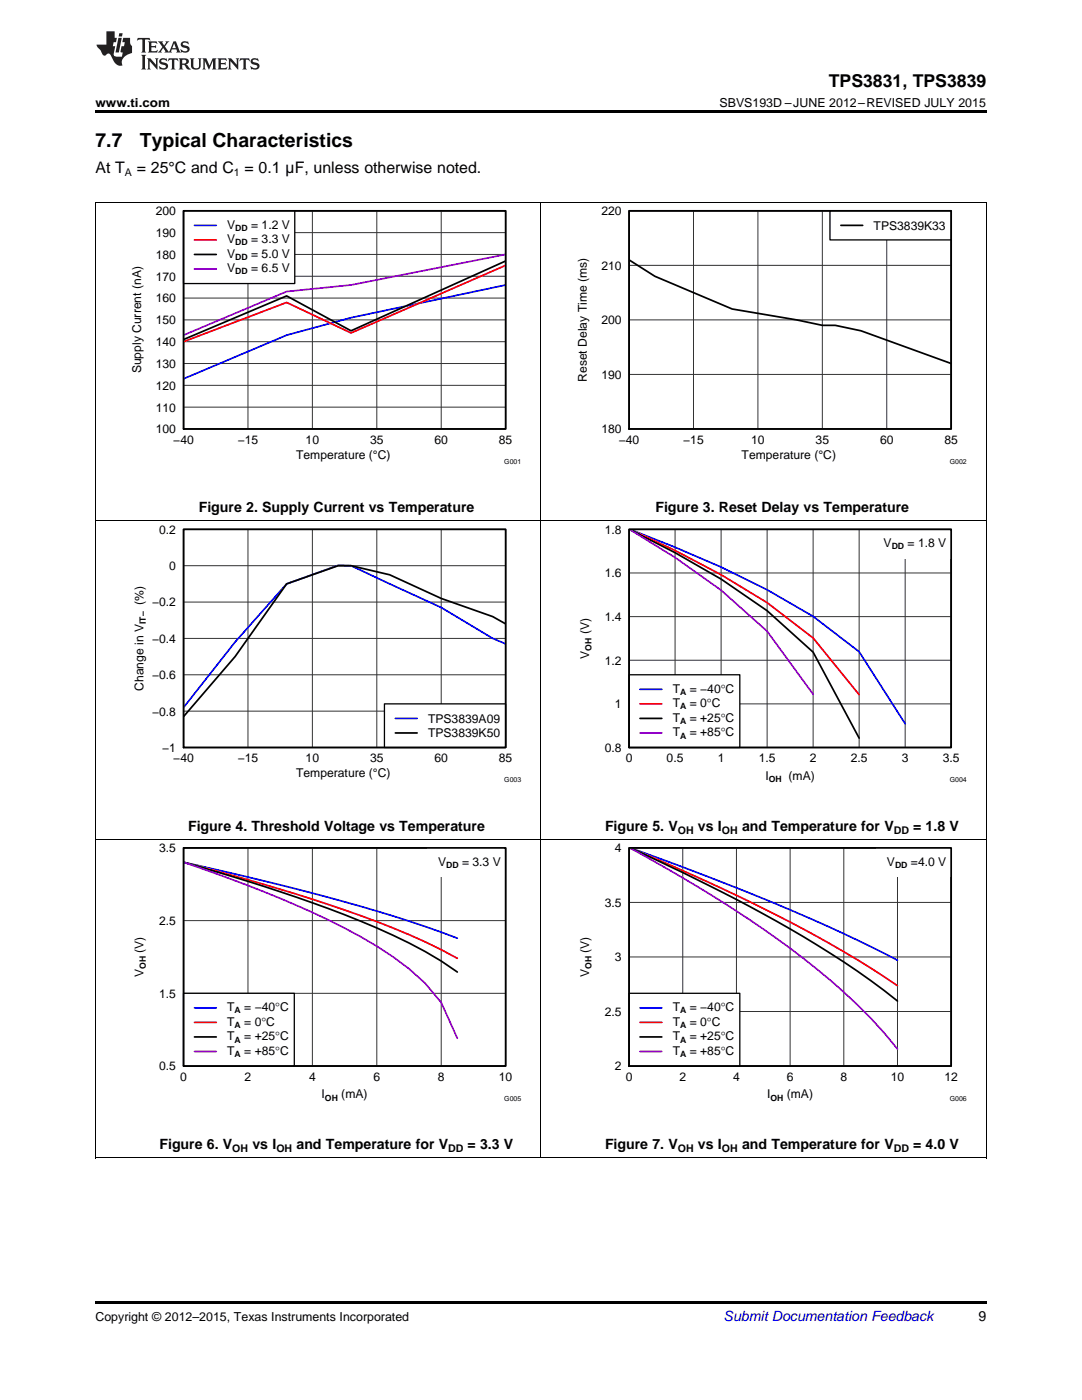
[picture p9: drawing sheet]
<svg xmlns="http://www.w3.org/2000/svg" width="216mm" height="279mm" viewBox="0 0 216 279" stroke-linecap="round" stroke-linejoin="round" font-family="sans-serif">
<path d="M19 231.1h.2zM196.7 231.1h.1zM19 259.7h177.8v.5h-177.8z" fill="#000"/>
<path d="M19.1 167.5v63.6M107.9 167.5v63.6M196.8 167.5v63.6M19 231.1h177.8" fill="none" stroke="#000" stroke-width=".2"/>
<path d="M36.6 169.2h64.3v43.6h-64.3z" fill="none" stroke="#000" stroke-width=".26"/>
<path d="M36.6 169.2h64.3v43.6h-64.3zM49.5 169.2v43.6M62.3 169.2v43.6M75.2 169.2v43.6M88 169.2v43.6M36.6 198.2h64.3M36.6 183.7h64.3" fill="none" stroke="#333" stroke-width=".2"/>
<path d="M36.7 172.1l6.4 1.4a409.5 409.5 0 0 1 44.9 12.5l3.3 1.2" fill="none" stroke="#00f" stroke-width=".35"/>
<path d="M36.7 172.1a341 341 0 0 1 44.9 14.4l6.4 3 3.3 1.8" fill="none" stroke="#f00" stroke-width=".35"/>
<path d="M36.7 172.1a326.9 326.9 0 0 1 38.5 13.1 88.5 88.5 0 0 1 16.1 8.8" fill="none" stroke="#000" stroke-width=".35"/>
<path d="M36.7 172.1a230.1 230.1 0 0 1 35.3 14.8 60.3 60.3 0 0 1 12.8 9.3l3.2 3.9 3.3 7.1" fill="none" stroke="#9400d3" stroke-width=".35"/>
<path d="M36.6 198.2h22.1v14.6h-22.1z" fill="#fff"/>
<path d="M36.6 198.2h22.1v14.6h-22.1z" fill="none" stroke="#000" stroke-width=".26"/>
<path d="M38.8 201.1h4.4" fill="none" stroke="#00f" stroke-width=".35"/>
<path d="M38.8 204h4.4" fill="none" stroke="#f00" stroke-width=".35"/>
<path d="M38.8 206.9h4.4" fill="none" stroke="#000" stroke-width=".35"/>
<path d="M38.8 209.8h4.4" fill="none" stroke="#9400d3" stroke-width=".35"/>
<path d="M85.2 169.2h15.7v5.8h-15.7z" fill="#fff"/>
<path d="M36.6 169.2h64.3v43.6h-64.3zM125.6 169.2a317.7 317.7 0 0 1 42.8 22.8 139 139 0 0 1 10.7 7.8" fill="none" stroke="#000" stroke-width=".35"/>
<path d="M125.5 169.2h64.3v43.6h-64.3z" fill="none" stroke="#000" stroke-width=".26"/>
<path d="M125.5 169.2h64.3v43.6h-64.3zM136.2 169.2v43.6M146.9 169.2v43.6M157.7 169.2v43.6M168.4 169.2v43.6M179.1 169.2v43.6M125.5 191h64.3M125.5 180.1h64.3M125.5 201.9h64.3" fill="none" stroke="#333" stroke-width=".2"/>
<path d="M125.6 169.2a440.3 440.3 0 0 1 53.5 22.4" fill="none" stroke="#00f" stroke-width=".35"/>
<path d="M125.6 169.2a339.7 339.7 0 0 1 48.1 24l5.4 3.5" fill="none" stroke="#f00" stroke-width=".35"/>
<path d="M125.6 169.2a251.7 251.7 0 0 1 37.4 24.2 101.3 101.3 0 0 1 16.1 16" fill="none" stroke="#9400d3" stroke-width=".35"/>
<path d="M125.5 198.2h22.1v14.6h-22.1z" fill="#fff"/>
<path d="M125.5 198.2h22.1v14.6h-22.1z" fill="none" stroke="#000" stroke-width=".26"/>
<path d="M127.7 201.1h4.4" fill="none" stroke="#00f" stroke-width=".35"/>
<path d="M127.7 204h4.4" fill="none" stroke="#f00" stroke-width=".35"/>
<path d="M127.7 206.9h4.4" fill="none" stroke="#000" stroke-width=".35"/>
<path d="M127.7 209.8h4.4" fill="none" stroke="#9400d3" stroke-width=".35"/>
<path d="M174.8 169.2h15v5.8h-15z" fill="#fff"/>
<path d="M100.9 124.5l-2.6-1.4-10.3-3.7-10.2-4.7-7.8-1.8h-2.5l-10.3 3.6-10.3 14.5-10.3 12M125.5 169.2h64.3v43.6h-64.3z" fill="none" stroke="#000" stroke-width=".35"/>
<path d="M19.1 104v63.6M107.9 104v63.6M196.8 104v63.6M19 167.5h177.8" fill="none" stroke="#000" stroke-width=".2"/>
<path d="M36.6 105.6h64.3v43.6h-64.3z" fill="none" stroke="#000" stroke-width=".26"/>
<path d="M36.6 105.6h64.3v43.6h-64.3zM36.6 112.9h64.3M49.5 105.6v43.6M62.3 105.6v43.6M75.2 105.6v43.6M88 105.6v43.6M36.6 134.7h64.3M36.6 127.4h64.3M36.6 120.2h64.3M36.6 141.9h64.3" fill="none" stroke="#333" stroke-width=".2"/>
<path d="M100.9 128.5l-2.6-1.1-10.3-6.2-18-8.3-2.5-.1-10.3 3.7-10.3 11.6-10.3 13.1" fill="none" stroke="#00f" stroke-width=".35"/>
<path d="M76.7 140.5h24.2v8.7h-24.2z" fill="#fff"/>
<path d="M125.5 105.6h64.3v43.6h-64.3zM76.7 140.5h24.2v8.7h-24.2z" fill="none" stroke="#000" stroke-width=".26"/>
<path d="M125.6 105.6a204.8 204.8 0 0 1 36.6 17.4l9.2 7.1 9.2 14.3M78.9 143.4h4.3" fill="none" stroke="#00f" stroke-width=".35"/>
<path d="M36.6 105.6h64.3v43.6h-64.3zM125.6 105.6l9.1 4.7 9.2 5.3 9.2 6.3 9.1 8.3 9.2 17.1M78.9 146.3h4.3" fill="none" stroke="#000" stroke-width=".35"/>
<path d="M125.5 105.6h64.3v43.6h-64.3zM125.5 114.4h64.3M134.7 105.6v43.6M143.9 105.6v43.6M153.1 105.6v43.6M162.2 105.6v43.6M171.4 105.6v43.6M180.6 105.6v43.6M125.5 131.8h64.3M125.5 123.1h64.3M125.5 140.5h64.3" fill="none" stroke="#333" stroke-width=".2"/>
<path d="M125.6 105.6l9.1 4.3 9.2 4.8 9.2 5.6 9.1 7 9.2 11.3" fill="none" stroke="#f00" stroke-width=".35"/>
<path d="M125.6 105.6l9.1 5.7 9.2 6.5 9.2 8.2 9.1 12.6" fill="none" stroke="#9400d3" stroke-width=".35"/>
<path d="M125.5 134.7h22.1v14.5h-22.1z" fill="#fff"/>
<path d="M125.5 134.7h22.1v14.5h-22.1z" fill="none" stroke="#000" stroke-width=".26"/>
<path d="M127.7 137.6h4.4" fill="none" stroke="#00f" stroke-width=".35"/>
<path d="M127.7 140.5h4.4" fill="none" stroke="#f00" stroke-width=".35"/>
<path d="M127.7 143.4h4.4" fill="none" stroke="#000" stroke-width=".35"/>
<path d="M127.7 146.3h4.4" fill="none" stroke="#9400d3" stroke-width=".35"/>
<path d="M174.1 105.6h15.7v5.9h-15.7z" fill="#fff"/>
<path d="M100.9 52.1l-30.9 13.9-12.8-6.9-20.6 8.7M125.5 105.6h64.3v43.6h-64.3z" fill="none" stroke="#000" stroke-width=".35"/>
<path d="M19.1 40.4v63.6M107.9 40.4v63.6M196.8 40.4v63.6M19 103.9h177.8" fill="none" stroke="#000" stroke-width=".2"/>
<path d="M36.6 42.1h64.3v43.5h-64.3z" fill="none" stroke="#000" stroke-width=".26"/>
<g fill="none" stroke="#333" stroke-width=".2">
<path d="M36.6 42.1h64.3v43.5h-64.3zM36.6 59.5h64.3M36.6 55.1h64.3M36.6 50.8h64.3M36.6 46.4h64.3M49.5 42.1v43.5M62.3 42.1v43.5M75.2 42.1v43.5M88 42.1v43.5M36.6 76.9h64.3M36.6 72.5h64.3M36.6 68.2h64.3"/>
<path d="M36.6 63.8h64.3M36.6 81.3h64.3"/>
</g>
<path d="M100.9 56.9l-30.9 6.5-12.8 3.5-20.6 8.7" fill="none" stroke="#00f" stroke-width=".35"/>
<path d="M100.9 53l-30.9 13.5-12.8-6.1-20.6 7.8" fill="none" stroke="#f00" stroke-width=".35"/>
<path d="M100.9 50.8l-30.9 6.1-12.8 1.3-20.6 8.7" fill="none" stroke="#9400d3" stroke-width=".35"/>
<path d="M36.6 42.1h22.2v14.5h-22.2z" fill="#fff"/>
<path d="M36.6 42.1h22.2v14.5h-22.2zM125.5 42.1h64.3v43.5h-64.3z" fill="none" stroke="#000" stroke-width=".26"/>
<path d="M38.8 45h4.4" fill="none" stroke="#00f" stroke-width=".35"/>
<path d="M38.8 47.9h4.4" fill="none" stroke="#f00" stroke-width=".35"/>
<path d="M36.6 42.1h64.3v43.5h-64.3zM38.8 50.8h4.4M125.5 51.9l5.2 3.2 15.4 6.6 12.8 2.1 5.2 1.1h2.6l5.1 1.1 18 6.5" fill="none" stroke="#000" stroke-width=".35"/>
<path d="M38.8 53.7h4.4" fill="none" stroke="#9400d3" stroke-width=".35"/>
<path d="M125.5 42.1h64.3v43.5h-64.3zM125.5 53h64.3M138.4 42.1v43.5M151.2 42.1v43.5M164.1 42.1v43.5M176.9 42.1v43.5M125.5 74.7h64.3M125.5 63.8h64.3" fill="none" stroke="#333" stroke-width=".2"/>
<path d="M165.6 42.1h24.2v5.8h-24.2z" fill="#fff"/>
<path d="M165.6 42.1h24.2v5.8h-24.2z" fill="none" stroke="#000" stroke-width=".26"/>
<path d="M125.5 42.1h64.3v43.5h-64.3zM167.8 45h4.3" fill="none" stroke="#000" stroke-width=".35"/>
<path d="M19 40.4h177.8" fill="none" stroke="#000" stroke-width=".2"/>
<path d="M19 22h177.8v.5h-177.8z" fill="#000"/>
<g fill="#231f20">
<path d="M27.5 7.6l-.1 .5 .4-.2h.6v.1v2.1l-.2 .4h1l-.3-.4v-2.1l.1-.1h.5l.5 .2-.2-.5zM29.5 8.3l.2 .3v1.5l-.2 .4h1.8l.2-.6a1.04 1.04 0 0 1-1.3 .2v-.7h.6l.3 .2v-.6l-.3 .2h-.6v-.6l.8-.1 .4 .3-.2-.5zM31.5 8.3l.9 1.1-.9 1.1h.8l-.2-.2 .5-.7 .4 .7-.2 .2h1.5l-.1-.2 .1-.4h.9l.1 .4-.2 .2h1l-.3-.3-.7-1.9h-.5l-.9 2-.8-1 .9-1h-.8l.1 .3-.3 .5-.4-.6 .2-.2zM34.7 8.6l.4 1h-.7zM36.3 8.4a.63 .63 0 0 0-.2 .7 .63 .63 0 0 0 .6 .4l.6 .2 .1 .2a.75 .75 0 0 1-.7 .4 .75 .75 0 0 1-.6-.5l.1 .7 .1-.1a1.11 1.11 0 0 0 1.5-.6 1.13 1.13 0 0 0-1.2-.8l-.1-.4a1.04 1.04 0 0 1 1.2 .2l-.2-.5-.1 .1-.5-.2zM28.2 10.9l.2 .4v2.2l-.2 .4h1l-.3-.4v-2.2l.3-.4zM29.3 11.6l.3 .4v1.5l-.3 .4h.8l-.2-.4v-1.3l1.5 1.7v-1.9l.2-.4h-.7l.2 .4v.9l-1.1-1.3zM32 11.8a.62 .62 0 0 0-.2 .7 .62 .62 0 0 0 .6 .4l.6 .1 .1 .3a.76 .76 0 0 1-.7 .3 .76 .76 0 0 1-.6-.4l.1 .7 .1-.1a1.11 1.11 0 0 0 1.5-.6 1.13 1.13 0 0 0-1.2-.8l-.1-.4a1.04 1.04 0 0 1 1.2 .2l-.2-.6-.1 .1-.5-.1zM33.7 11.6l-.2 .6a.61 .61 0 0 1 .8-.3v1.6l-.2 .4h.9l-.2-.4v-1.6a.63 .63 0 0 1 .8 .3l-.2-.6zM35.6 11.6l.3 .4v1.5l-.3 .4h1l-.2-.2v-.8l.5 .2a.76 .76 0 0 0 1.2 .7l-1-1a.58 .58 0 0 0 .6-.5 .58 .58 0 0 0-.5-.6zM36.4 11.9h.1a.45 .45 0 0 1 .5 .1 .45 .45 0 0 1 .1 .5l-.7 .2zM37.9 11.6l.2 .2a2.17 2.17 0 0 0 .3 1.9 .99 .99 0 0 0 1.6-.6v-1.1l.2-.4h-.7l.2 .2a1.92 1.92 0 0 1-.2 1.8 .6 .6 0 0 1-.9-.5v-1.1l.2-.4zM40.4 11.6l.2 .4v1.5l-.2 .4h.7l-.2-.4v-1.4l.8 1.8 .8-1.8v1.4l-.2 .4h.9l-.2-.4v-1.5l.2-.4h-.8l-.6 1.5-.6-1.5zM43.4 11.6l.2 .4v1.5l-.2 .4h1.8l.2-.6a1.04 1.04 0 0 1-1.3 .1v-.6h.5l.4 .2v-.6l-.4 .2h-.5v-.7h.8l.3 .3-.1-.6zM45.5 11.6l.2 .4v1.5l-.2 .4h.7l-.2-.4v-1.3l1.5 1.7v-1.9l.2-.4h-.7l.2 .4v.9l-1.1-1.3zM47.9 11.6l-.1 .6a.61 .61 0 0 1 .8-.3v1.6l-.3 .4h1l-.3-.4 .1-1.6a.63 .63 0 0 1 .7 .3l-.1-.6zM50.2 11.8a.62 .62 0 0 0-.2 .7 .62 .62 0 0 0 .6 .4l.6 .1 .2 .3a.76 .76 0 0 1-.8 .3 .76 .76 0 0 1-.6-.4l.1 .7 .2-.1a1.11 1.11 0 0 0 1.5-.6 1.13 1.13 0 0 0-1.3-.8l-.1-.4a1.04 1.04 0 0 1 1.2 .2l-.1-.6-.2 .1-.5-.1z"/>
<path d="M21.2 6.3v2.6h-1.9l.1 .4 .7 .9a.91 .91 0 0 0 1 .8 .56 .56 0 0 1 .5-.3 .56 .56 0 0 1 .5 .3l.4 .8a1.53 1.53 0 0 0 1.9 1.2 1.54 1.54 0 0 1 1-2.1l.9-.3v-1.4a1.52 1.52 0 0 1-.3-1.6h-1.4l-.2 .8h.5l-.2 .8h-.4l-.2 1v.2l.4 .1-.2 .8a1.93 1.93 0 0 1-1.6-.3l.3-1.8h-.5l.2-.8h.4l.2-.8h-.4v-1.3zM23.6 7.6l-.6 2.9h.7l.6-2.9zM23.8 6.6l-.1 .7h.6l.2-.7z"/>
</g>
<g font-size="3.9">
<text x="19" y="29.3">7.7</text>
<text x="27.9" y="29.3">Typical Characteristics</text>
</g>
<text font-size="3.5" x="165.4" y="17.3">TPS3831, TPS3839</text>
<g font-size="3.2">
<text x="19" y="34.4">At T</text>
<text x="27.3" y="34.4">= 25°C and C = 0.1 µF, unless otherwise noted.</text>
</g>
<g font-size="2.8">
<text x="39.7" y="102.2">Figure 2. Supply Current vs Temperature</text>
<text x="130.8" y="102.2">Figure 3. Reset Delay vs Temperature</text>
<text x="37.5" y="165.8">Figure 4. Threshold Voltage vs Temperature</text>
<text x="120.7" y="165.8">Figure 5. V</text>
<text x="139.3" y="165.8">vs I</text>
<text x="148.1" y="165.8">and Temperature for V</text>
<text x="182.2" y="165.8">= 1.8 V</text>
<text x="31.8" y="229.4">Figure 6. V</text>
<text x="50.4" y="229.4">vs I</text>
<text x="59.2" y="229.4">and Temperature for V</text>
<text x="93.3" y="229.4">= 3.3 V</text>
<text x="120.7" y="229.4">Figure 7. V</text>
<text x="139.3" y="229.4">vs I</text>
<text x="148.1" y="229.4">and Temperature for V</text>
<text x="182.2" y="229.4">= 4.0 V</text>
<text x="195.3" y="263.6">9</text>
</g>
<text font-size="2.8" fill="#0000c8" x="144.4" y="263.6">Submit Documentation Feedback</text>
<g font-size="2.5">
<text x="19" y="21.4">www.ti.com</text>
<text x="143.6" y="21.4">SBVS193D –JUNE 2012–REVISED JULY 2015</text>
<text x="19" y="263.6">Copyright © 2012–2015, Texas Instruments Incorporated</text>
</g>
<g font-size="2.4">
<text x="31.1" y="47.3">190</text>
<text x="31.1" y="42.9">200</text>
<text x="45.3" y="45.6">V</text>
<text x="50.1" y="45.6">= 1.2 V</text>
<text x="120" y="42.9">220</text>
<text x="174.3" y="45.8">TPS3839K33</text>
<text x="31.1" y="51.7">180</text>
<text x="45.3" y="51.4">V</text>
<text x="45.3" y="48.5">V</text>
<text x="50.1" y="51.4">= 5.0 V</text>
<text x="50.1" y="48.5">= 3.3 V</text>
<text x="120" y="53.8">210</text>
<text x="31.1" y="56">170</text>
<text x="45.3" y="54.3">V</text>
<text x="50.1" y="54.3">= 6.5 V</text>
<text x="31.1" y="64.7">150</text>
<text x="31.1" y="60.4">160</text>
<text x="120" y="64.7">200</text>
<text x="31.1" y="69.1">140</text>
<text x="28.2" y="74.5" transform="rotate(-90 28.2 74.5)">Supply Current (nA)</text>
<text x="31.1" y="77.8">120</text>
<text x="31.1" y="73.4">130</text>
<text x="117.1" y="76.2" transform="rotate(-90 117.1 76.2)">Reset Delay Time (ms)</text>
<text x="120" y="75.6">190</text>
<text x="31.1" y="82.1">110</text>
<text x="31.1" y="86.5">100</text>
<text x="34.6" y="88.6">−40</text>
<text x="47.4" y="88.6">−15</text>
<text x="61" y="88.6">10</text>
<text x="73.8" y="88.6">35</text>
<text x="86.7" y="88.6">60</text>
<text x="99.5" y="88.6">85</text>
<text x="120" y="86.5">180</text>
<text x="123.5" y="88.6">−40</text>
<text x="136.3" y="88.6">−15</text>
<text x="149.9" y="88.6">10</text>
<text x="162.7" y="88.6">35</text>
<text x="175.6" y="88.6">60</text>
<text x="188.4" y="88.6">85</text>
<text x="59.1" y="91.6">Temperature (°C)</text>
<text x="148" y="91.6">Temperature (°C)</text>
<text x="31.8" y="106.5">0.2</text>
<text x="120.7" y="106.5">1.8</text>
<text x="33.8" y="113.8">0</text>
<text x="176.3" y="109.2">V</text>
<text x="181.1" y="109.2">= 1.8 V</text>
<text x="120.7" y="115.2">1.6</text>
<text x="28.6" y="120.7" transform="rotate(-90 28.6 120.7)">(%)</text>
<text x="30.4" y="121">−0.2</text>
<text x="120.7" y="123.9">1.4</text>
<text x="30.4" y="128.3">−0.4</text>
<text x="117.6" y="131.5" transform="rotate(-90 117.6 131.5)">V</text>
<text x="117.6" y="126.6" transform="rotate(-90 117.6 126.6)">(V)</text>
<text x="28.6" y="137.9" transform="rotate(-90 28.6 137.9)">Change in V</text>
<text x="30.4" y="135.5">−0.6</text>
<text x="120.7" y="132.6">1.2</text>
<text x="30.4" y="142.8">−0.8</text>
<text x="122.7" y="141.3">1</text>
<text x="134.2" y="138.2">T</text>
<text x="134.2" y="141.1">T</text>
<text x="137.6" y="141.1">= 0°C</text>
<text x="137.6" y="138.2">= −40°C</text>
<text x="85.4" y="144.2">TPS3839A09</text>
<text x="85.4" y="147.1">TPS3839K50</text>
<text x="134.2" y="146.9">T</text>
<text x="134.2" y="144">T</text>
<text x="137.6" y="146.9">= +85°C</text>
<text x="137.6" y="144">= +25°C</text>
<text x="32.4" y="150">−1</text>
<text x="34.6" y="152.2">−40</text>
<text x="47.4" y="152.2">−15</text>
<text x="59.1" y="155.2">Temperature (°C)</text>
<text x="61" y="152.2">10</text>
<text x="73.8" y="152.2">35</text>
<text x="86.7" y="152.2">60</text>
<text x="99.5" y="152.2">85</text>
<text x="120.7" y="150">0.8</text>
<text x="124.9" y="152.2">0</text>
<text x="133" y="152.2">0.5</text>
<text x="143.2" y="152.2">1</text>
<text x="151.4" y="152.2">1.5</text>
<text x="152.7" y="155.6">I</text>
<text x="157.3" y="155.6">(mA)</text>
<text x="161.6" y="152.2">2</text>
<text x="169.8" y="152.2">2.5</text>
<text x="179.9" y="152.2">3</text>
<text x="188.1" y="152.2">3.5</text>
<text x="31.8" y="170.1">3.5</text>
<text x="87.4" y="172.8">V</text>
<text x="92.2" y="172.8">= 3.3 V</text>
<text x="122.7" y="170.1">4</text>
<text x="177" y="172.8">V</text>
<text x="181.8" y="172.8">=4.0 V</text>
<text x="31.8" y="184.6">2.5</text>
<text x="120.7" y="181">3.5</text>
<text x="28.7" y="190.2" transform="rotate(-90 28.7 190.2)">(V)</text>
<text x="117.6" y="190.2" transform="rotate(-90 117.6 190.2)">(V)</text>
<text x="122.7" y="191.9">3</text>
<text x="28.7" y="195" transform="rotate(-90 28.7 195)">V</text>
<text x="117.6" y="195" transform="rotate(-90 117.6 195)">V</text>
<text x="31.8" y="199.1">1.5</text>
<text x="45.3" y="201.8">T</text>
<text x="48.7" y="201.8">= −40°C</text>
<text x="120.7" y="202.7">2.5</text>
<text x="134.2" y="201.8">T</text>
<text x="137.6" y="201.8">= −40°C</text>
<text x="45.3" y="207.6">T</text>
<text x="45.3" y="204.7">T</text>
<text x="48.7" y="207.6">= +25°C</text>
<text x="48.7" y="204.7">= 0°C</text>
<text x="134.2" y="207.6">T</text>
<text x="134.2" y="204.7">T</text>
<text x="137.6" y="204.7">= 0°C</text>
<text x="137.6" y="207.6">= +25°C</text>
<text x="31.8" y="213.6">0.5</text>
<text x="36" y="215.7">0</text>
<text x="45.3" y="210.5">T</text>
<text x="48.7" y="210.5">= +85°C</text>
<text x="48.8" y="215.7">2</text>
<text x="61.7" y="215.7">4</text>
<text x="74.5" y="215.7">6</text>
<text x="87.4" y="215.7">8</text>
<text x="99.5" y="215.7">10</text>
<text x="122.7" y="213.6">2</text>
<text x="124.9" y="215.7">0</text>
<text x="134.2" y="210.5">T</text>
<text x="135.6" y="215.7">2</text>
<text x="137.6" y="210.5">= +85°C</text>
<text x="146.3" y="215.7">4</text>
<text x="157" y="215.7">6</text>
<text x="167.7" y="215.7">8</text>
<text x="177.7" y="215.7">10</text>
<text x="188.4" y="215.7">12</text>
<text x="64.2" y="219.2">I</text>
<text x="68.1" y="219.2">(mA)</text>
<text x="153.1" y="219.2">I</text>
<text x="157" y="219.2">(mA)</text>
</g>
<g font-size="2.1">
<text x="24.9" y="35.1">A</text>
<text x="46.7" y="35.1">1</text>
<text x="135.3" y="166.4">OH</text>
<text x="144" y="166.4">OH</text>
<text x="178.3" y="166.4">DD</text>
<text x="46.4" y="229.9">OH</text>
<text x="55.1" y="229.9">OH</text>
<text x="89.4" y="229.9">DD</text>
<text x="135.3" y="229.9">OH</text>
<text x="144" y="229.9">OH</text>
<text x="178.3" y="229.9">DD</text>
</g>
<g font-size="1.7">
<text x="46.9" y="46.1">DD</text>
<text x="46.9" y="51.9">DD</text>
<text x="46.9" y="49">DD</text>
<text x="46.9" y="54.8">DD</text>
<text x="177.9" y="109.6">DD</text>
<text x="29.1" y="124.6" transform="rotate(-90 29.1 124.6)">IT–</text>
<text x="118" y="129.9" transform="rotate(-90 118 129.9)">OH</text>
<text x="135.7" y="141.6">A</text>
<text x="135.7" y="138.7">A</text>
<text x="135.7" y="144.5">A</text>
<text x="135.7" y="147.4">A</text>
<text x="153.4" y="156.1">OH</text>
<text x="89" y="173.2">DD</text>
<text x="178.6" y="173.2">DD</text>
<text x="29.1" y="193.4" transform="rotate(-90 29.1 193.4)">OH</text>
<text x="118" y="193.4" transform="rotate(-90 118 193.4)">OH</text>
<text x="46.8" y="202.3">A</text>
<text x="135.7" y="202.3">A</text>
<text x="46.8" y="205.2">A</text>
<text x="46.8" y="208.1">A</text>
<text x="135.7" y="208.1">A</text>
<text x="135.7" y="205.2">A</text>
<text x="46.8" y="211">A</text>
<text x="135.7" y="211">A</text>
<text x="64.8" y="219.7">OH</text>
<text x="153.7" y="219.7">OH</text>
</g>
<g font-size="1.4">
<text x="100.6" y="92.5">G001</text>
<text x="189.5" y="92.5">G002</text>
<text x="100.6" y="156.1">G003</text>
<text x="189.5" y="156.1">G004</text>
<text x="100.6" y="219.7">G005</text>
<text x="189.5" y="219.7">G006</text>
</g>
</svg>
